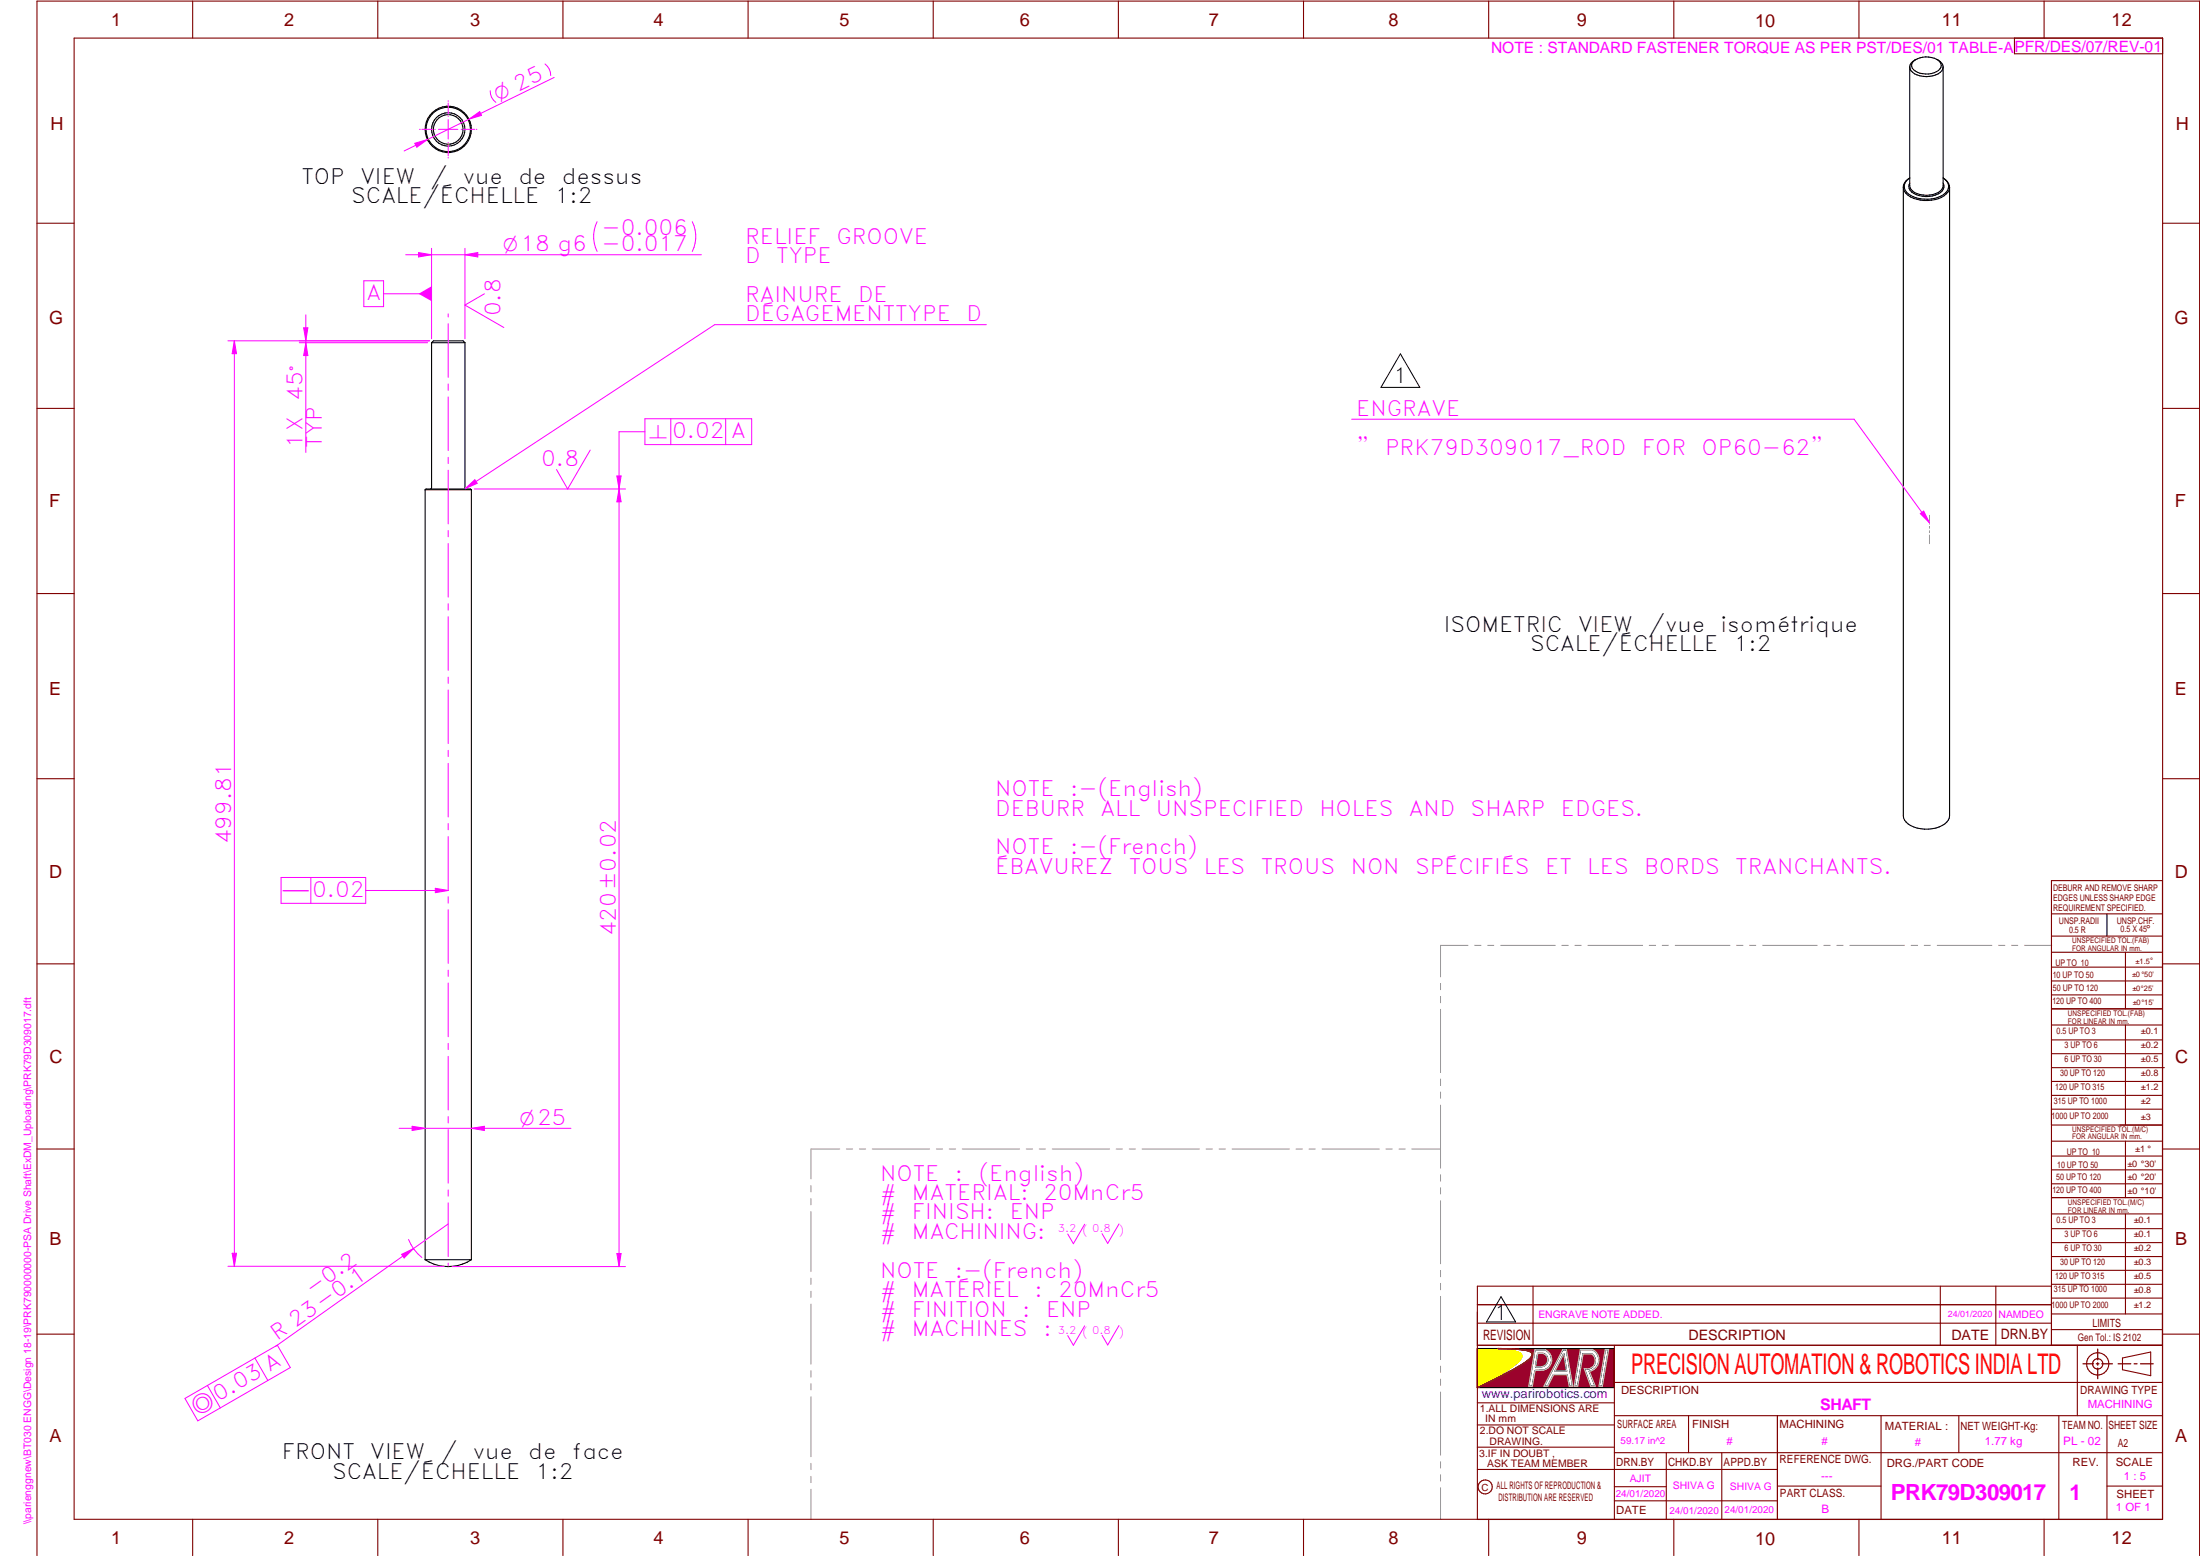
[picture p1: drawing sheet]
<svg xmlns="http://www.w3.org/2000/svg" width="594mm" height="420mm" viewBox="0 0 594 420" stroke-linecap="round" stroke-linejoin="round" font-family="sans-serif">
<g fill="none" stroke="#949494" stroke-width=".27">
<path d="M396.4 255.3h-7.4v8.5M398.2 255.3h1.7M401.7 255.3h1.7M405.2 255.3h14.8M421.8 255.3h1.7M425.3 255.3h1.7M428.8 255.3h14.8M445.3 255.3h1.8M448.9 255.3h1.6M452.4 255.3h14.7M468.9 255.3h1.8M472.4 255.3h1.7"/>
<path d="M475.9 255.3h14.8M492.5 255.3h1.7M496 255.3h1.7M499.5 255.3h14.8M516.1 255.3h1.7M519.6 255.3h1.7M523.1 255.3h14.8M539.7 255.3h1.7M543.2 255.3h1.7M546.7 255.3h7.4M389 265.6v1.7M389 269.1v1.7"/>
<path d="M389 272.5v17.1M389 291.4v1.7M389 294.9v1.7M389 298.4v17M226.8 310.3h-7.8v8M228.6 310.3h1.6M232.1 310.3h1.7M235.5 310.3h15.5M252.9 310.3h1.6M256.3 310.3h1.8M259.8 310.3h15.5M277.1 310.3h1.7"/>
<path d="M280.6 310.3h1.7M284.1 310.3h15.5M301.4 310.3h1.7M304.9 310.3h1.7M308.4 310.3h15.5M325.7 310.3h1.7M329.2 310.3h1.7M332.7 310.3h15.5M350 310.3h1.7M353.5 310.3h1.7M357 310.3h15.5M374.3 310.3h1.7"/>
<path d="M377.8 310.3h1.7M381.2 310.3h7.8M389 317.2v1.7M219 320.1v1.8M219 323.6v1.7M219 327.2v16.2M389 320.7v1.7M389 324.2v17M219 345.1v1.7M219 348.7v1.7M219 352.1v16.2M389 343.1v1.7"/>
<path d="M389 346.5v1.8M389 350.1v17M219 370.1v1.8M219 373.6v1.7M219 377.1v16.3M389 368.9v1.7M389 372.4v1.7M389 375.9v17M219 395.1v1.7M219 398.7v1.6M389 394.7v1.7M389 398.2v1.7"/>
<path d="M219 402.1v8.2M389 401.7v8.6"/>
</g>
<path d="M414.5 364.5h2.9a2.93 2.93 0 0 1 1.6 3 2.93 2.93 0 0 1-2.2 2.5l-2.3 .1-.7 4.2h-1zM422 364.5h1l1.7 9.8h-1l-.5-3.1h-3.7l-1.5 3.1h-1.1zM426.8 364.4h3.2a3.1 3.1 0 0 1 1.7 3.3 3.1 3.1 0 0 1-2.5 2.6l1.6 4h-1.3l-1.7-4.8a2.22 2.22 0 0 0 2.8-1.1 2.22 2.22 0 0 0-.8-2.8h-2.3l-1.5 8.7h-.9zM433.5 364.4h.9l-1.7 9.9h-.9z" fill="none" stroke="#991b1e" stroke-width=".34"/>
<path d="M415.2 365.5h1.5a1.85 1.85 0 0 1 1.2 2 1.85 1.85 0 0 1-1.7 1.6h-1.6z" fill-rule="evenodd" fill="#990026"/>
<path d="M415.2 365.5h1.5a1.85 1.85 0 0 1 1.2 2 1.85 1.85 0 0 1-1.7 1.6h-1.6z" fill="none" stroke="#991b1e" stroke-width=".34"/>
<path d="M422.3 365.5l.7 4.7h-3.1z" fill="#990026"/>
<path d="M422.3 365.5l.7 4.7h-3.1z" fill="none" stroke="#991b1e" stroke-width=".34"/>
<path d="M404.5 364.2l6.3 .2a3.3 3.3 0 0 1 3 1.2 1.91 1.91 0 0 1-.9 1.5l-4.4 2.8-9.6 4.8 5.5-3.1 3.9-2.5a5.1 5.1 0 0 0 2.6-3l-.4-.7-.7-.4-5.1-.8M414.5 364.5h2.9a2.93 2.93 0 0 1 1.6 3 2.93 2.93 0 0 1-2.2 2.5l-2.3 .1-.7 4.2h-1zM415.2 365.5h1.5a1.85 1.85 0 0 1 1.2 2 1.85 1.85 0 0 1-1.7 1.6h-1.6zM422 364.5h1l1.7 9.8h-1l-.5-3.1h-3.7l-1.5 3.1h-1.1zM422.3 365.5l.7 4.7h-3.1zM426.8 364.4h3.2a3.1 3.1 0 0 1 1.7 3.3 3.1 3.1 0 0 1-2.5 2.6l1.6 4h-1.3l-1.7-4.8a2.22 2.22 0 0 0 2.8-1.1 2.22 2.22 0 0 0-.8-2.8h-2.3l-1.5 8.7h-.9zM433.5 364.4h.9l-1.7 9.9h-.9z" fill="none" stroke="#000" stroke-width=".34"/>
<circle cx="410.8" cy="365.7" r=".17" fill="#000"/>
<path d="M415.2 365.5h1.5a1.85 1.85 0 0 1 1.2 2 1.85 1.85 0 0 1-1.7 1.6h-1.6zM422.3 365.5l.7 4.7h-3.1z" fill="none" stroke="#c0c0c0" stroke-width=".34"/>
<path d="M398.9 364.2h5.8l4.4 .7a1.62 1.62 0 0 1 1.8 1.4l-.7 1.2-2.5 2-8.8 5.2z" fill-rule="evenodd" fill="#ff0"/>
<path d="M410.8 365.7a2.38 2.38 0 0 1-1.3 2.5l-3.6 2.5-7 4" fill="none" stroke="#f1eb1f" stroke-width=".34"/>
<circle cx="410.8" cy="365.7" r=".17" fill="#f1eb1f"/>
<path d="M410.8 365.7l-1-.7-3.3-.6-1.8-.2h-5.8v10.5" fill="none" stroke="#f1eb1f" stroke-width=".34"/>
<path d="M404.5 364.2l3.5 .4 2 .6a1.08 1.08 0 0 1 .6 1.8l-.9 1-1.5 1.2-9.3 5.5" fill="none" stroke="#ff0" stroke-width=".34"/>
<path d="M398.9 364.2v10.5" fill="none" stroke="#000" stroke-width=".34"/>
<path d="M398.9 364.2v10.5" fill="none" stroke="#000" stroke-width=".3"/>
<path d="M404.5 364.2l7.3 .4 1.5 .4 .5 .4v.5l-1.1 1.3-2.9 2-10.9 5.5h37v-10.5zM422 364.5h1l1.7 9.8h-1l-.5-3.1h-3.7l-1.5 3.1h-1.1zM414.5 364.5h2.9a2.93 2.93 0 0 1 1.6 3 2.93 2.93 0 0 1-2.2 2.5l-2.3 .1-.7 4.2h-1zM426.8 364.4h3.2a3.1 3.1 0 0 1 1.7 3.3 3.1 3.1 0 0 1-2.5 2.6l1.6 4h-1.3l-1.7-4.8a2.22 2.22 0 0 0 2.8-1.1 2.22 2.22 0 0 0-.8-2.8h-2.3l-1.5 8.7h-.9zM433.5 364.4h.9l-1.7 9.9h-.9z" fill-rule="evenodd" fill="#990026"/>
<g fill="none" stroke="#000" stroke-width=".3">
<path d="M515.7 18.1v32a3.1 3.1 0 0 0 2.8 2.4 6.1 6.1 0 0 0 5.9-1.4l.3-1v-32M515.7 18.1a3.1 3.1 0 0 0 2.8 2.4 6.1 6.1 0 0 0 5.9-1.4l.3-1M516.7 16.6a5.6 5.6 0 0 1 7.2 .2 1.67 1.67 0 0 1-1 2.5 5.6 5.6 0 0 1-6.5-.9 1.44 1.44 0 0 1 .3-1.8zM517.4 16a2.67 2.67 0 0 0-1.7 2.1M523 16a2.67 2.67 0 0 1 1.7 2.1M514 50.5v169.8a4.1 4.1 0 0 0 3.7 3.3 9.1 9.1 0 0 0 8-1.6l.7-1.1 .1-.6v-169.8M515.7 49.4a1.96 1.96 0 0 0 1.1 2.8 6.9 6.9 0 0 0 7.7-.7 1.87 1.87 0 0 0 .2-2.1M524.7 48l.6 .6M525.3 48.6a2.56 2.56 0 0 1-1.1 4.3 8.9 8.9 0 0 1-9.4-1 2.41 2.41 0 0 1 .9-3.9 3.1 3.1 0 0 0-1.7 2.5M525.3 48.5a2.5 2.5 0 0 1-.3 4.4 9.1 9.1 0 0 1-10.3-.7l-.7-1.1v-.6M116.5 92.5l.5-.5h8l.6 .5M116.5 92.5h9.1"/>
<path d="M116.5 92.5v39.3l-.2 .2M125.6 92.5v39.3l.2 .2M114.8 132.2l.3-.2h11.9l.3 .2M114.8 132.2h12.5M114.8 132.2v207.9M127.3 132.2v207.9M569 246.8v6M114.8 340.1h12.5M114.8 340.1a11.4 11.4 0 0 0 12.5 0M398.9 364.2h37v10.5h-37"/>
<circle cx="121" cy="34.9" r="6"/>
<circle cx="121" cy="35" r="6.2"/>
<circle cx="121" cy="34.9" r="4.5"/>
<circle cx="121" cy="34.9" r="4"/>
</g>
<g fill="none" stroke="#991b1e" stroke-width=".34">
<path d="M404.5 364.2l6 .2 2.5 .5a19.5 19.5 0 0 0-5.6-.7zM411.1 368.3l-6.2 3.5M411.1 368.3l-3.3 2-8.9 4.4 5.3-2.6M412 367.7l-.6 .5M412 367.7l-.9 .6M413 364.9l.5 .3M413 364.9l.8 .5M413.3 366.7l-1.3 1M413.6 365.3h.1M413.6 366.3l-.3 .3M413.6 366.2l-1.6 1.5M413.8 365.4v.4"/>
<path d="M413.8 365.4v.2M413.8 365.8l-.2 .5M413.8 365.8l-.2 .4"/>
</g>
<path d="M414.5 364.5h2.9a2.93 2.93 0 0 1 1.6 3 2.93 2.93 0 0 1-2.2 2.5l-2.3 .1-.7 4.2h-1zM422 364.5h1l1.7 9.8h-1l-.5-3.1h-3.7l-1.5 3.1h-1.1zM426.8 364.4h3.2a3.1 3.1 0 0 1 1.7 3.3 3.1 3.1 0 0 1-2.5 2.6l1.6 4h-1.3l-1.7-4.8a2.22 2.22 0 0 0 2.8-1.1 2.22 2.22 0 0 0-.8-2.8h-2.3l-1.5 8.7h-.9zM433.5 364.4h.9l-1.7 9.9h-.9z" fill="none" stroke="#c0c0c0" stroke-width=".34"/>
<g fill="none" stroke="#800000" stroke-width=".3">
<path d="M52 .3v10M102 .3v10M152 .3v10M202 .3v10M252 .3v10M302 .3v10M352 .3v10M402 .3v10M452 .3v10M502 .3v10M544 10.3v4.2h40M552 .3v10"/>
<path d="M10 60.3h10M584 60.3h10M10 110.3h10M584 110.3h10M10 160.3h10M584 160.3h10M10 210.3h10M584 210.3h10M583.9 237.8h-29.9v125.5M554 252.8h29.9M554 257.1h29.9M554 246.8h29.9"/>
<path d="M573.9 257.1v15.3M10 260.3h10M554 261.2h29.9M554 264.9h29.9M554 268.6h29.9M554 272.4h29.9M554 276.8h29.9M573.9 276.8v27M584 260.3h10M554 280.8h29.9M554 284.5h29.9M554 288.3h30.4"/>
<path d="M554 292h29.9M554 295.8h29.9M554 299.5h29.9M10 310.3h10M554 308.1h29.9M554 312.2h29.9M554 315.9h29.9M554 319.7h29.9M554 303.8h29.9M573.9 308.1v15.3M584 310.3h10M554 323.4h29.9"/>
<path d="M554 327.8h29.9M554 331.8h29.9M554 335.5h29.9M554 339.3h29.9M573.9 327.8v27M398.9 357.3h155.1M398.9 352.3h155.1M414 347.3v16M524 347.3v16M538.9 347.3v16M554 347.3h-155.1v63h185l.1-400h-564v400h564M554 343h29.9"/>
<path d="M554 346.8h29.9M554 350.5h29.9M554 354.8h29.9M554 359h29.9M10 360.3h10M398.9 363.3h185M398.9 378.8h37M435.9 373.3h148M435.9 363.3v47M561 363.3v19M573.1 366.7l7.7-1.6v6.4l-7.7-1.6zM584 360.3h10"/>
<path d="M398.9 384.8h37M398.9 390.8h37M398.9 396.8h81.1M435.9 392.3h148M435.9 382.3h148M450 392.3v18M456 382.3v10M464.9 392.3v18M480 382.3v28M508 382.3v28M528.9 382.3v10M556 382.3v28"/>
<path d="M569 382.3v28M52 410.3v9.7M102 410.3v9.7M152 410.3v9.7M202 410.3v9.7M252 410.3v9.7M302 410.3v9.7M352 410.3v9.7M402 410.3v9.7M435.9 405.3h44.1M435.9 401.4h14.1M452 410.3v9.7"/>
<path d="M480 401.3h28M502 410.3v9.7M552 410.3v9.7M569 401.3h14.9M10 420v-419.7h584v419.7"/>
<circle cx="566.5" cy="368.3" r="3"/>
<circle cx="566.5" cy="368.3" r="1.4"/>
<circle cx="401.1" cy="401.5" r="1.9"/>
</g>
<path d="M562.5 368.3h2.8M566.1 368.3h.7M566.5 364.3v2.9M566.5 368v.6M566.5 369.4v2.9M567.6 368.3h2.8M572 368.3h3.4M576.3 368.3h.8M578 368.3h3.4" fill="none" stroke="#800000" stroke-width=".34"/>
<g fill="none" stroke="#f0f" stroke-width=".27">
<path d="M113.3 34.9h.2M113.9 34.9h3.1M117.4 34.9h.2M118.4 34.9h5.2M121 27.2v.2M121 27.8v3.1M121 31.3v.2M121 32.3v5.2M121 38.4v.2M121 39v3.1M124.5 34.9h.2M125.1 34.9h3.1"/>
<path d="M128.6 34.9h.2M121 42.5v.2M121 84.8v.8M121 87.4v14.5M121 103.7v1.7M121 107.2v14.5M121 123.5v1.7M121 127v14.5M121 143.3v1.6M121 146.8v14.4M121 163v1.8M121 166.5v14.5"/>
<path d="M121 182.8v1.7M121 186.3v14.5M121 202.6v1.7M121 206.1v14.5M121 222.4v1.7M121 225.9v14.5M121 242.1v1.8M121 245.7v14.4M121 262v1.7M121 265.4v14.6M121 281.7v1.7M121 285.2v14.5"/>
<path d="M111.3 304.1l3.5 .6-3.5 .6zM121 301.5v1.7M121 305v14.5M121 321.3v1.7M121 324.8v14.5M292.9 330.6l-3.1 5.2-1.5-2.6M302.2 330.5l-3.1 5.2-1.5-2.6M121 341.1v.8M292.9 358l-3.1 5.3-1.5-2.7M302.2 357.9l-3.1 5.3-1.5-2.6"/>
</g>
<path d="M521 139.1v2.4M521 142.2v.5M521 143.3v.5M521 144.5v2.3" fill="none" stroke="#949494" stroke-width=".27"/>
<path d="M111.3 304.1l3.5 .6-3.5 .6z" fill="#f0f"/>
<path d="M127.3 304.7l3.5-.6v1.2z" fill="none" stroke="#f0f" stroke-width=".27"/>
<path d="M127.3 304.7l3.5-.6v1.2z" fill="#f0f"/>
<path d="M107.8 304.7h46.4M108.5 338.7l3.2-1.6-2.6 2.6zM110.3 334.7a11.8 11.8 0 0 0 3.6 4.9M121 330.5l-46.6 33.1" fill="none" stroke="#f0f" stroke-width=".27"/>
<path d="M108.5 338.7l3.2-1.6-2.6 2.6z" fill="#f0f"/>
<path d="M147.2 17.3a3.8 3.8 0 0 1 1.5 3.1M112 38.7l3.4-1-2.8 2.1zM132.4 24.5a3.7 3.7 0 0 0 1.5 3.1M149.6 20.9l-40.5 19.9M49.9 377.6l25-14.4 3.5 6.1-25 14.4zM56 374.1l3.5 6.1M68.8 366.7l3.5 6.1" fill="none" stroke="#f0f" stroke-width=".27"/>
<path d="M112 38.7l3.4-1-2.8 2.1z" fill="#f0f"/>
<path d="M126.7 32.2l2.8-2.1 .5 1.1z" fill="none" stroke="#f0f" stroke-width=".27"/>
<path d="M126.7 32.2l2.8-2.1 .5 1.1z" fill="#f0f"/>
<path d="M161.2 59.9a9 9 0 0 0 0 8M186.9 59.9a9 9 0 0 1 0 8M113 68.2l3.5 .6-3.5 .6zM116.5 67.1v24.4M125.6 67.1v24.4" fill="none" stroke="#f0f" stroke-width=".27"/>
<path d="M113 68.2l3.5 .6-3.5 .6z" fill="#f0f"/>
<path d="M125.6 68.8l3.4-.6v1.2z" fill="none" stroke="#f0f" stroke-width=".27"/>
<path d="M125.6 68.8l3.4-.6v1.2z" fill="#f0f"/>
<path d="M109.6 68.8h79.8M61.5 92h54.5M63.3 92l.6 3.5h-1.2zM61.5 341.9h58.5" fill="none" stroke="#f0f" stroke-width=".27"/>
<path d="M63.3 92l.6 3.5h-1.2z" fill="#f0f"/>
<path d="M62.7 338.4h1.2l-.6 3.5z" fill="none" stroke="#f0f" stroke-width=".27"/>
<path d="M62.7 338.4h1.2l-.6 3.5z" fill="#f0f"/>
<path d="M63.3 92v249.9M128.1 132h40.8M167.2 132l.5 3.5h-1.1zM122.1 342h46.8" fill="none" stroke="#f0f" stroke-width=".27"/>
<path d="M167.2 132l.5 3.5h-1.1z" fill="#f0f"/>
<path d="M166.6 338.5h1.1l-.5 3.5z" fill="none" stroke="#f0f" stroke-width=".27"/>
<path d="M166.6 338.5h1.1l-.5 3.5z" fill="#f0f"/>
<path d="M167.2 132v210M105.8 240.5h15.2" fill="none" stroke="#f0f" stroke-width=".27"/>
<path d="M117.6 239.9l3.4 .6-3.4 .5z" fill="#f0f"/>
<path d="M193 87.7l-67.4 44.3M159.4 121.5l-6.1 10.5-3-5.2M75.9 236.9h22.9v7h-22.9zM83.9 236.9v7M117.6 239.9l3.4 .6-3.4 .5zM98.8 240.5h7" fill="none" stroke="#f0f" stroke-width=".27"/>
<path d="M125.6 132l2.6-2.5 .7 1z" fill="#f0f"/>
<path d="M103.6 79.3h12.9M193 87.7h73.4M125.6 132l2.6-2.5 .7 1z" fill="none" stroke="#f0f" stroke-width=".27"/>
<path d="M113 79.3l3.5-2v4z" fill="#f0f"/>
<path d="M98.2 75.8h5.4v7h-5.4zM130.8 79.3l-5.2 3.1 10.5 6M80.8 92h35.2M80.8 92.5h34.7M82 88.5h1.1l-.5 3.5z" fill="none" stroke="#f0f" stroke-width=".27"/>
<path d="M82 88.5h1.1l-.5 3.5z" fill="#f0f"/>
<path d="M82.6 92.5l.5 3.5h-1.1z" fill="none" stroke="#f0f" stroke-width=".27"/>
<path d="M82.6 92.5l.5 3.5h-1.1z" fill="#f0f"/>
<path d="M82.6 85v37.2M167.2 116.6v15.4" fill="none" stroke="#f0f" stroke-width=".27"/>
<path d="M166.6 128.5h1.1l-.5 3.5z" fill="#f0f"/>
<path d="M167.2 116.6h7M174.2 113.1h28.8v7h-28.8zM181.1 113.1v7M196 113.1v7M500.7 113.2l20.3 28M166.6 128.5h1.1l-.5 3.5z" fill="none" stroke="#f0f" stroke-width=".27"/>
<path d="M518.5 138.7l1-.7 1.5 3.2z" fill="#f0f"/>
<path d="M365 113.2h135.7M518.5 138.7l1-.7 1.5 3.2z" fill="none" stroke="#f0f" stroke-width=".27"/>
<path d="M378.2 95.5l5.2 9.1h-10.5zM405.3 350.1l4 6.9h-7.9z" fill="none" stroke="#000" stroke-width=".27"/>
<text font-size="7.7" fill="#f00" x="440.5" y="371">PRECISION AUTOMATION &amp; ROBOTICS INDIA LTD</text>
<text font-size="6" fill="#f0f" x="510.6" y="405">PRK79D309017</text>
<text font-size="5.9" fill="#f0f" x="558.8" y="405">1</text>
<g font-size="5.7">
<text x="81.4" y="49.6">TOP</text>
<text x="97.3" y="49.6">VIEW</text>
<text x="116.3" y="49.6">/</text>
<text x="125.1" y="49.6">vue</text>
<text x="140" y="49.6">de</text>
<text x="151.7" y="49.6">dessus</text>
<text x="94.9" y="54.9">SCALE/ÉCHELLE</text>
<text x="149.8" y="54.9">1:2</text>
<text x="376.2" y="103.3">1</text>
<text x="389.9" y="170.6">ISOMETRIC</text>
<text x="426.1" y="170.6">VIEW</text>
<text x="445.1" y="170.6">/vue</text>
<text x="464.6" y="170.6">isométrique</text>
<text x="413.2" y="175.8">SCALE/ÉCHELLE</text>
<text x="468.2" y="175.8">1:2</text>
<text x="403.3" y="356.4">1</text>
<text x="76.1" y="394">FRONT</text>
<text x="100" y="394">VIEW</text>
<text x="119" y="394">/</text>
<text x="127.8" y="394">vue</text>
<text x="142.7" y="394">de</text>
<text x="154.4" y="394">face</text>
<text x="89.7" y="399.2">SCALE/ÉCHELLE</text>
<text x="144.6" y="399.2">1:2</text>
</g>
<g font-size="5.7" fill="#f0f">
<text x="162.5" y="63.4">-0.006</text>
<text x="201.2" y="65.8">RELIEF</text>
<text x="225.8" y="65.8">GROOVE</text>
<text x="162.5" y="67.9">-0.017</text>
<text x="201.2" y="71">D</text>
<text x="209.6" y="71">TYPE</text>
<text x="98.9" y="81.1">A</text>
<text x="201.2" y="81.5">RAINURE</text>
<text x="231.7" y="81.5">DE</text>
<text x="135.2" y="85.4" transform="rotate(-90 135.2 85.4)">0.8</text>
<text x="201.2" y="86.8">DÉGAGEMENTTYPE</text>
<text x="261" y="86.8">D</text>
<text x="81.7" y="108.2" transform="rotate(-90 81.7 108.2)">45v</text>
<text x="366.2" y="112.4">ENGRAVE</text>
<text x="181.5" y="118.3">0.02 A</text>
<text x="81.7" y="120.9" transform="rotate(-90 81.7 120.9)">1X</text>
<text x="86.9" y="120.9" transform="rotate(-90 86.9 120.9)">TYP</text>
<text x="146.2" y="125.9">0.8</text>
<text x="366.2" y="122.9">&quot;</text>
<text x="374" y="122.9">PRK79D309017_ROD</text>
<text x="443.4" y="122.9">FOR</text>
<text x="459.5" y="122.9">OP60-62&quot;</text>
<text x="268.8" y="215">NOTE</text>
<text x="289" y="215">:-(English)</text>
<text x="268.8" y="220.2">DEBURR</text>
<text x="297.2" y="220.2">ALL</text>
<text x="312.1" y="220.2">UNSPECIFIED</text>
<text x="356.3" y="220.2">HOLES</text>
<text x="380.4" y="220.2">AND</text>
<text x="397.1" y="220.2">SHARP</text>
<text x="421.5" y="220.2">EDGES.</text>
<text x="62.4" y="228" transform="rotate(-90 62.4 228)">499.81</text>
<text x="268.8" y="230.7">NOTE</text>
<text x="289" y="230.7">:-(French)</text>
<text x="268.8" y="236">ÉBAVUREZ</text>
<text x="304.8" y="236">TOUS</text>
<text x="325.1" y="236">LES</text>
<text x="340.4" y="236">TROUS</text>
<text x="364.7" y="236">NON</text>
<text x="382.1" y="236">SPÉCIFIÉS</text>
<text x="417.2" y="236">ET</text>
<text x="428.6" y="236">LES</text>
<text x="444" y="236">BORDS</text>
<text x="468.6" y="236">TRANCHANTS.</text>
<text x="84.3" y="242.2">0.02</text>
<text x="166.3" y="252.8" transform="rotate(-90 166.3 252.8)">420±0.02</text>
<text x="237.7" y="318.8">NOTE</text>
<text x="257.9" y="318.8">:</text>
<text x="264.3" y="318.8">(English)</text>
<text x="237.7" y="324">#</text>
<text x="237.7" y="329.3">#</text>
<text x="246.2" y="329.3">FINISH:</text>
<text x="246.3" y="324">MATERIAL: 20MnCr5</text>
<text x="272.6" y="329.3">ENP</text>
<text x="237.7" y="334.5">#</text>
<text x="246.3" y="334.5">MACHINING:</text>
<text x="237.7" y="345">NOTE</text>
<text x="257.9" y="345">:-(French)</text>
<text x="84.2" y="350" transform="rotate(-35 84.2 350)">-0.2</text>
<text x="237.7" y="350.3">#</text>
<text x="246.2" y="350.3">MATÉRIEL</text>
<text x="279.3" y="350.3">:</text>
<text x="285.7" y="350.3">20MnCr5</text>
<text x="237.7" y="355.5">#</text>
<text x="246.2" y="355.5">FINITION</text>
<text x="276" y="355.5">:</text>
<text x="282.5" y="355.5">ENP</text>
<text x="74.9" y="362.2" transform="rotate(-35 74.9 362.2)">R 23-0.1</text>
<text x="237.7" y="360.8">#</text>
<text x="246.3" y="360.8">MACHINES</text>
<text x="281.8" y="360.8">:</text>
</g>
<g font-size="5.4" fill="#f0f">
<text x="134.5" y="27.4" transform="rotate(-26 134.5 27.4)">O 25</text>
<text x="135.8" y="67.9">O18 g6</text>
<text x="175.3" y="118.3">n</text>
<text x="76.2" y="242.2">t</text>
<text x="140.4" y="303.8">O25</text>
<text x="53.1" y="381.8" transform="rotate(-30 53.1 381.8)">a 0.03 A</text>
</g>
<g font-size="4.9" fill="#800000">
<text x="30" y="6.9">1</text>
<text x="76.7" y="6.9">2</text>
<text x="127" y="6.9">3</text>
<text x="176.5" y="6.9">4</text>
<text x="226.7" y="6.9">5</text>
<text x="275.4" y="6.9">6</text>
<text x="326.4" y="6.9">7</text>
<text x="375" y="6.9">8</text>
<text x="425.8" y="6.9">9</text>
<text x="473.9" y="7.3">10</text>
<text x="524.3" y="6.9">11</text>
<text x="570.2" y="6.9">12</text>
<text x="13.6" y="35.1">H</text>
<text x="587.6" y="35.1">H</text>
<text x="13.2" y="87.5">G</text>
<text x="587.2" y="87.5">G</text>
<text x="13.2" y="137">F</text>
<text x="587.2" y="137">F</text>
<text x="13.2" y="187.6">E</text>
<text x="587.2" y="187.6">E</text>
<text x="13.2" y="237">D</text>
<text x="587.2" y="237">D</text>
<text x="13.4" y="287.1">C</text>
<text x="587.4" y="287.1">C</text>
<text x="13.4" y="336.2">B</text>
<text x="587.4" y="336.2">B</text>
<text x="13.4" y="389.3">A</text>
<text x="587.4" y="389.3">A</text>
<text x="30" y="416.9">1</text>
<text x="76.7" y="416.9">2</text>
<text x="127" y="416.9">3</text>
<text x="176.5" y="416.9">4</text>
<text x="226.7" y="416.9">5</text>
<text x="275.4" y="416.9">6</text>
<text x="326.4" y="416.9">7</text>
<text x="375" y="416.9">8</text>
<text x="425.8" y="416.9">9</text>
<text x="473.9" y="417.3">10</text>
<text x="524.3" y="416.9">11</text>
<text x="570.2" y="416.9">12</text>
</g>
<text font-size="4.3" fill="#f0f" x="491.5" y="380.6">SHAFT</text>
<g font-size="4.2" fill="#f0f">
<text x="402.7" y="14.3">NOTE : STANDARD FASTENER TORQUE AS PER PST/DES/01 TABLE-A</text>
<text x="544" y="14">PFR/DES/07/REV-01</text>
</g>
<g font-size="3.9" fill="#800000">
<text x="400.5" y="361.9">REVISION</text>
<text x="456" y="362">DESCRIPTION</text>
<text x="527" y="361.7">DATE</text>
<text x="540.3" y="361.6">DRN.BY</text>
</g>
<text font-size="3.5" fill="#00f" x="400.2" y="377.6">www.parirobotics.com</text>
<g font-size="3.1" fill="#800000">
<text x="579.6" y="251.8">°</text>
<text x="565.1" y="358.2">LIMITS</text>
<text x="437.8" y="376.3">DESCRIPTION</text>
<text x="561.7" y="376.3">DRAWING TYPE</text>
<text x="436.7" y="385.6">SURFACE AREA</text>
<text x="456.9" y="385.6">FINISH</text>
<text x="480.6" y="385.5">MACHINING</text>
<text x="509" y="386.1">MATERIAL :</text>
<text x="529.4" y="386">NET WEIGHT-Kg:</text>
<text x="556.9" y="385.9">TEAM NO.</text>
<text x="569.4" y="385.9">SHEET SIZE</text>
<text x="436.4" y="395.9">DRN.BY</text>
<text x="450.4" y="395.8">CHKD.BY</text>
<text x="465.4" y="396">APPD.BY</text>
<text x="480.6" y="395.1">REFERENCE DWG.</text>
<text x="559.7" y="396">REV.</text>
<text x="571.3" y="395.9">SCALE</text>
<text x="571.9" y="390.7">A2</text>
<text x="509.5" y="396.1">DRG./PART CODE</text>
<text x="480.6" y="404.2">PART CLASS.</text>
<text x="571.5" y="404.4">SHEET</text>
<text x="436.4" y="408.9">DATE</text>
</g>
<g font-size="3.1" fill="#f0f">
<text x="563.8" y="380.3">MACHINING</text>
<text x="466.3" y="390.1">#</text>
<text x="491.9" y="390.1">#</text>
<text x="517.1" y="390.4">#</text>
<text x="536" y="390.2">1.77 kg</text>
<text x="557.1" y="390.2">PL - 02</text>
<text x="491.8" y="399.6">---</text>
<text x="573.5" y="399.5">1 : 5</text>
<text x="491.9" y="408.6">B</text>
<text x="571.4" y="408.1">1 OF 1</text>
</g>
<g font-size="2.8" fill="#f0f">
<text x="285.6" y="332.6">3.2 ( 0.8</text>
<text x="302.1" y="333.2">)</text>
<text x="415.4" y="355.9">ENGRAVE NOTE ADDED.</text>
<text x="539.7" y="355.9">NAMDEO</text>
<text x="285.6" y="360.1">3.2 ( 0.8</text>
<text x="302.1" y="360.6">)</text>
<text x="440.1" y="400.1">AJIT</text>
<text x="451.7" y="402.2">SHIVA G</text>
<text x="467.1" y="402.3">SHIVA G</text>
<text x="8.4" y="411.6" transform="rotate(-90 8.4 411.6)">\\parienggnew\BT030 ENGG\Design 18-19\PRK790000000-PSA Drive Shaft\ExDM_Uploading\PRK79D309017.dft</text>
</g>
<g font-size="2.8" fill="#800000">
<text x="561.1" y="362">Gen Tol.: IS 2102</text>
<text x="399.6" y="381.2">1.ALL DIMENSIONS ARE</text>
<text x="399.6" y="387.3">2.DO NOT SCALE</text>
<text x="401.1" y="384">IN mm</text>
<text x="399.5" y="393.4">3.IF IN DOUBT ,</text>
<text x="402.2" y="390.1">DRAWING.</text>
<text x="401.6" y="396.2">ASK TEAM MEMBER</text>
<text x="404.1" y="402">ALL RIGHTS OF REPRODUCTION &amp;</text>
<text x="404.6" y="405.4">DISTRIBUTION ARE RESERVED</text>
</g>
<g font-size="2.7" fill="#f0f">
<text x="437.6" y="389.8">59.17 in^2</text>
<text x="436.3" y="404.3">24/01/2020</text>
<text x="450.8" y="408.7">24/01/2020</text>
<text x="465.7" y="408.5">24/01/2020</text>
</g>
<text font-size="2.7" fill="#800000" x="400.1" y="402.5">C</text>
<g font-size="2.5" fill="#800000">
<text x="554.4" y="240.5">DEBURR AND REMOVE SHARP</text>
<text x="554.4" y="243.3">EDGES UNLESS SHARP EDGE</text>
<text x="554.4" y="246">REQUIREMENT SPECIFIED.</text>
<text x="556" y="249.6">UNSP.RADII</text>
<text x="558.7" y="251.9">0.5 R</text>
<text x="571.6" y="249.4">UNSP.CHF.</text>
<text x="572.6" y="251.7">0.5 X 45</text>
<text x="555" y="260.9">UP TO 10</text>
<text x="554.3" y="264.2">10 UP TO 50</text>
<text x="554.3" y="267.7">50 UP TO 120</text>
<text x="554.2" y="271.2">120 UP TO 400</text>
<text x="555.4" y="279.2">0.5 UP TO 3</text>
<text x="578.1" y="279.3">±0.1</text>
<text x="557.5" y="283">3 UP TO 6</text>
<text x="557.5" y="286.8">6 UP TO 30</text>
<text x="578.1" y="283">±0.2</text>
<text x="578.1" y="286.8">±0.5</text>
<text x="556.3" y="290.5">30 UP TO 120</text>
<text x="578.1" y="290.6">±0.8</text>
<text x="554.6" y="298">315 UP TO 1000</text>
<text x="555" y="294.3">120 UP TO 315</text>
<text x="578.1" y="294.3">±1.2</text>
<text x="578.1" y="298.1">±2</text>
<text x="554" y="302.3">1000 UP TO 2000</text>
<text x="578.1" y="302.3">±3</text>
<text x="558.1" y="311.9">UP TO 10</text>
<text x="576.6" y="311">±1 °</text>
<text x="555.5" y="315.3">10 UP TO 50</text>
<text x="574.5" y="315.2">±0 °30'</text>
<text x="554.2" y="322.2">120 UP TO 400</text>
<text x="555.2" y="318.7">50 UP TO 120</text>
<text x="574.5" y="318.6">±0 °20'</text>
<text x="574.5" y="322.5">±0 °10'</text>
<text x="555.4" y="330.2">0.5 UP TO 3</text>
<text x="557.5" y="334">3 UP TO 6</text>
<text x="576.2" y="330.3">±0.1</text>
<text x="576.2" y="334.1">±0.1</text>
<text x="556.3" y="341.5">30 UP TO 120</text>
<text x="557.5" y="337.7">6 UP TO 30</text>
<text x="576.2" y="337.8">±0.2</text>
<text x="576.2" y="341.5">±0.3</text>
<text x="555" y="345.3">120 UP TO 315</text>
<text x="576.2" y="345.3">±0.5</text>
<text x="554" y="353.3">1000 UP TO 2000</text>
<text x="554.6" y="349">315 UP TO 1000</text>
<text x="576.2" y="349.1">±0.8</text>
<text x="576.2" y="353.3">±1.2</text>
</g>
<text font-size="2.4" fill="#f0f" x="526" y="355.6">24/01/2020</text>
<g font-size="2.1" fill="#800000">
<text x="559.6" y="254.6">UNSPECIFIED TOL.(FAB)</text>
<text x="559.6" y="256.7">FOR ANGULAR IN mm.</text>
<text x="575.7" y="263.9">±0 °50'</text>
<text x="576.7" y="260.3">±1.5°</text>
<text x="575.8" y="267.6">±0°25'</text>
<text x="558.4" y="274.3">UNSPECIFIED TOL.(FAB)</text>
<text x="575.9" y="271.4">±0°15'</text>
<text x="558.4" y="276.4">FOR LINEAR IN mm.</text>
<text x="559.6" y="305.6">UNSPECIFIED TOL.(M/C)</text>
<text x="559.6" y="307.7">FOR ANGULAR IN mm.</text>
<text x="558.4" y="325.3">UNSPECIFIED TOL.(M/C)</text>
<text x="558.4" y="327.4">FOR LINEAR IN mm.</text>
</g>
</svg>
